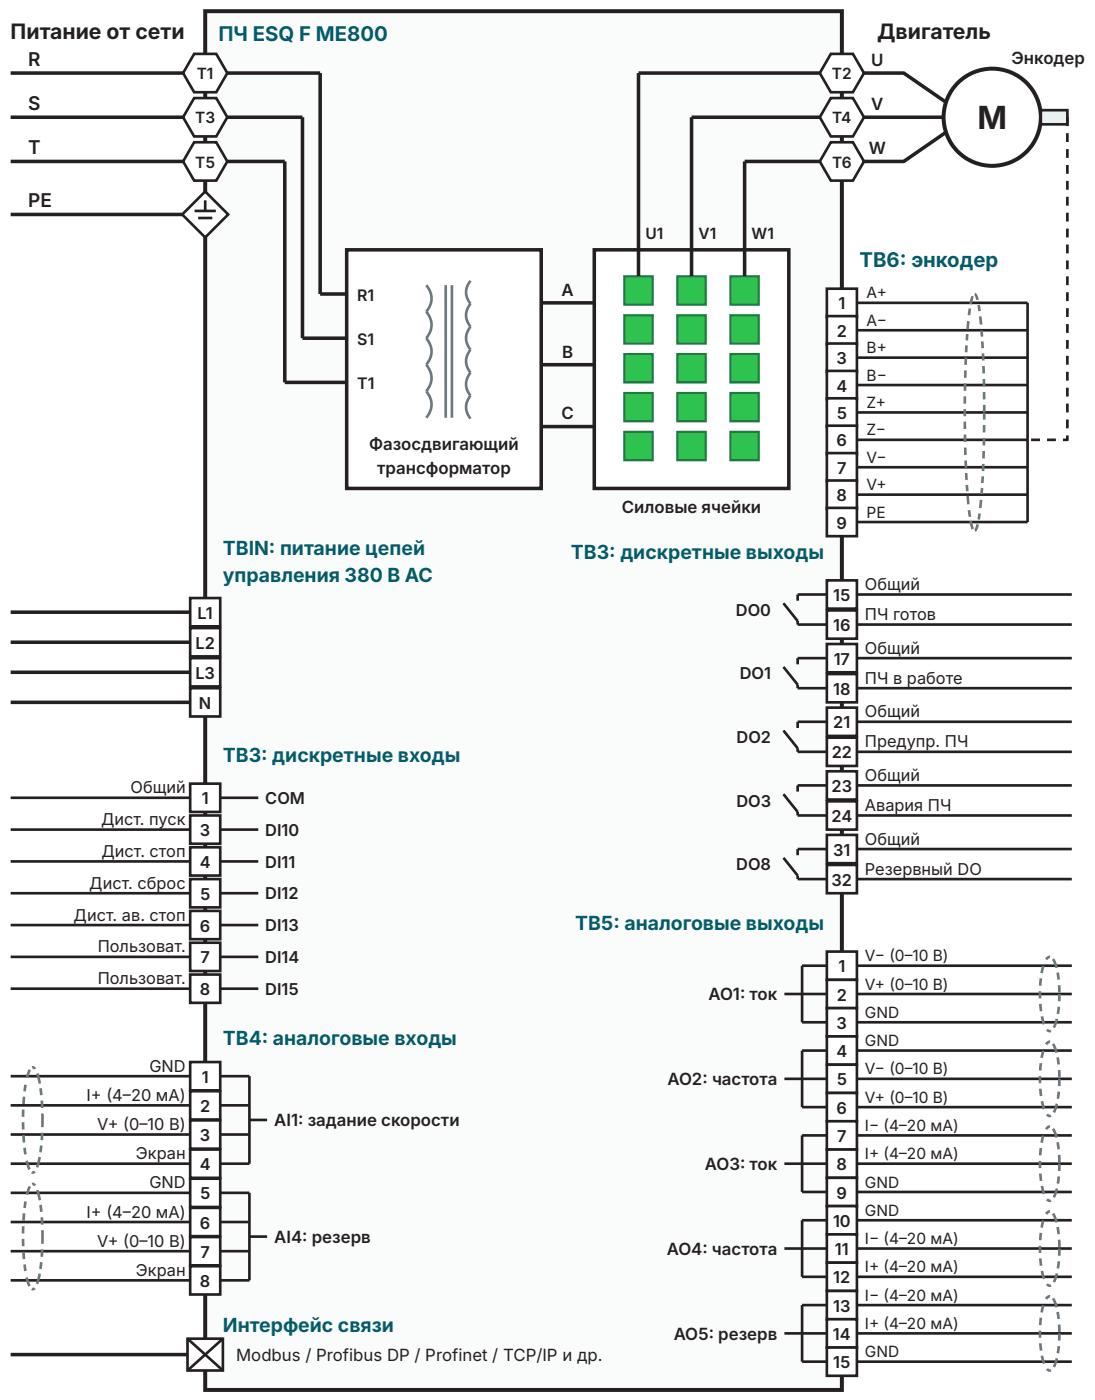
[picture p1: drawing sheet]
<svg xmlns="http://www.w3.org/2000/svg" width="124mm" height="158mm" viewBox="0 0 124 158" stroke-linecap="round" stroke-linejoin="round" font-family="sans-serif">
<path d="M23.2 1.3h72v156h-72z" fill="#fafcfc"/>
<path d="M23.2 1.3h72v156h-72z" fill="none" stroke="#241f21" stroke-width=".45"/>
<path d="M1.2 8.3h19.5" fill="none" stroke="#241f21" stroke-width=".4"/>
<path d="M22 6.1h2.5l1.2 2.2-1.2 2.1h-2.5l-1.3-2.1z" fill="#fff"/>
<path d="M22 6.1h2.5l1.2 2.2-1.2 2.1h-2.5l-1.3-2.1z" fill="none" stroke="#241f21" stroke-width=".3"/>
<path d="M1.2 13.3h19.5" fill="none" stroke="#241f21" stroke-width=".4"/>
<path d="M22 11.1h2.5l1.2 2.2-1.2 2.1h-2.5l-1.3-2.1z" fill="#fff"/>
<path d="M22 11.1h2.5l1.2 2.2-1.2 2.1h-2.5l-1.3-2.1z" fill="none" stroke="#241f21" stroke-width=".3"/>
<path d="M1.2 18.3h19.5" fill="none" stroke="#241f21" stroke-width=".4"/>
<path d="M22 16.1h2.5l1.2 2.2-1.2 2.1h-2.5l-1.3-2.1z" fill="#fff"/>
<path d="M22 16.1h2.5l1.2 2.2-1.2 2.1h-2.5l-1.3-2.1z" fill="none" stroke="#241f21" stroke-width=".3"/>
<path d="M1.2 24.3h19.4" fill="none" stroke="#241f21" stroke-width=".4"/>
<path d="M20.6 24.3l2.6-2.6 2.6 2.6-2.6 2.6z" fill="#fff"/>
<path d="M20.6 24.3l2.6-2.6 2.6 2.6-2.6 2.6zM22 23.9h2.4M22.4 24.7h1.6M23.2 22.7v1.2" fill="none" stroke="#241f21" stroke-width=".3"/>
<path d="M39.2 28.3h22v27h-22z" fill="#fff"/>
<path d="M25.7 8.3h10.5v25h3M25.7 13.3h8.5v25h5M25.7 18.3h6.5v25h7M39.2 28.3h22v27h-22z" fill="none" stroke="#241f21" stroke-width=".4"/>
<path d="M48.2 32.3a2.17 2.17 0 0 1 0 3 2.17 2.17 0 0 1 0 3 2.17 2.17 0 0 1 0 3 2.17 2.17 0 0 1 0 3 2.17 2.17 0 0 1 0 3M50.4 32.3v15M51.1 32.3v15M53.2 31.8a1.93 1.93 0 0 0 0 2.6 1.93 1.93 0 0 0 0 2.6 1.93 1.93 0 0 0 0 2.6 1.93 1.93 0 0 0 0 2.6 1.93 1.93 0 0 0 0 2.6 1.93 1.93 0 0 0 0 2.6" fill="none" stroke="#6b7880" stroke-width=".3"/>
<path d="M67.2 28.3h22v27h-22z" fill="#fff"/>
<path d="M67.2 28.3h22v27h-22z" fill="none" stroke="#241f21" stroke-width=".4"/>
<path d="M70.6 31.3h3.2v3.2h-3.2z" fill="#2ec24f"/>
<path d="M70.6 31.3h3.2v3.2h-3.2z" fill="none" stroke="#1f7a3b" stroke-width=".25"/>
<path d="M70.6 35.7h3.2v3.2h-3.2z" fill="#2ec24f"/>
<path d="M70.6 35.7h3.2v3.2h-3.2z" fill="none" stroke="#1f7a3b" stroke-width=".25"/>
<path d="M70.6 40.1h3.2v3.2h-3.2z" fill="#2ec24f"/>
<path d="M70.6 40.1h3.2v3.2h-3.2z" fill="none" stroke="#1f7a3b" stroke-width=".25"/>
<path d="M70.6 44.5h3.2v3.2h-3.2z" fill="#2ec24f"/>
<path d="M70.6 44.5h3.2v3.2h-3.2z" fill="none" stroke="#1f7a3b" stroke-width=".25"/>
<path d="M70.6 48.9h3.2v3.2h-3.2z" fill="#2ec24f"/>
<path d="M70.6 48.9h3.2v3.2h-3.2z" fill="none" stroke="#1f7a3b" stroke-width=".25"/>
<path d="M72.2 28.3v3" fill="none" stroke="#241f21" stroke-width=".4"/>
<path d="M76.6 31.3h3.2v3.2h-3.2z" fill="#2ec24f"/>
<path d="M76.6 31.3h3.2v3.2h-3.2z" fill="none" stroke="#1f7a3b" stroke-width=".25"/>
<path d="M76.6 35.7h3.2v3.2h-3.2z" fill="#2ec24f"/>
<path d="M76.6 35.7h3.2v3.2h-3.2z" fill="none" stroke="#1f7a3b" stroke-width=".25"/>
<path d="M76.6 40.1h3.2v3.2h-3.2z" fill="#2ec24f"/>
<path d="M76.6 40.1h3.2v3.2h-3.2z" fill="none" stroke="#1f7a3b" stroke-width=".25"/>
<path d="M76.6 44.5h3.2v3.2h-3.2z" fill="#2ec24f"/>
<path d="M76.6 44.5h3.2v3.2h-3.2z" fill="none" stroke="#1f7a3b" stroke-width=".25"/>
<path d="M76.6 48.9h3.2v3.2h-3.2z" fill="#2ec24f"/>
<path d="M76.6 48.9h3.2v3.2h-3.2z" fill="none" stroke="#1f7a3b" stroke-width=".25"/>
<path d="M78.2 28.3v3" fill="none" stroke="#241f21" stroke-width=".4"/>
<path d="M82.6 31.3h3.2v3.2h-3.2z" fill="#2ec24f"/>
<path d="M82.6 31.3h3.2v3.2h-3.2z" fill="none" stroke="#1f7a3b" stroke-width=".25"/>
<path d="M82.6 35.7h3.2v3.2h-3.2z" fill="#2ec24f"/>
<path d="M82.6 35.7h3.2v3.2h-3.2z" fill="none" stroke="#1f7a3b" stroke-width=".25"/>
<path d="M82.6 40.1h3.2v3.2h-3.2z" fill="#2ec24f"/>
<path d="M82.6 40.1h3.2v3.2h-3.2z" fill="none" stroke="#1f7a3b" stroke-width=".25"/>
<path d="M82.6 44.5h3.2v3.2h-3.2z" fill="#2ec24f"/>
<path d="M82.6 44.5h3.2v3.2h-3.2z" fill="none" stroke="#1f7a3b" stroke-width=".25"/>
<path d="M82.6 48.9h3.2v3.2h-3.2z" fill="#2ec24f"/>
<path d="M82.6 48.9h3.2v3.2h-3.2z" fill="none" stroke="#1f7a3b" stroke-width=".25"/>
<path d="M92.7 8.3h-20.5v20M61.2 34.3h6M84.2 28.3v3M61.2 41.3h6M61.2 48.3h6" fill="none" stroke="#241f21" stroke-width=".4"/>
<path d="M94 6.1h2.5l1.2 2.2-1.2 2.1h-2.5l-1.3-2.1z" fill="#fff"/>
<path d="M94 6.1h2.5l1.2 2.2-1.2 2.1h-2.5l-1.3-2.1z" fill="none" stroke="#241f21" stroke-width=".3"/>
<path d="M92.7 13.3h-14.5v15" fill="none" stroke="#241f21" stroke-width=".4"/>
<path d="M94 11.1h2.5l1.2 2.2-1.2 2.1h-2.5l-1.3-2.1z" fill="#fff"/>
<path d="M94 11.1h2.5l1.2 2.2-1.2 2.1h-2.5l-1.3-2.1z" fill="none" stroke="#241f21" stroke-width=".3"/>
<path d="M92.7 18.3h-8.5v10" fill="none" stroke="#241f21" stroke-width=".4"/>
<path d="M94 16.1h2.5l1.2 2.2-1.2 2.1h-2.5l-1.3-2.1z" fill="#fff"/>
<path d="M94 16.1h2.5l1.2 2.2-1.2 2.1h-2.5l-1.3-2.1z" fill="none" stroke="#241f21" stroke-width=".3"/>
<path d="M97.7 8.3h4.5l4.7 3.2M97.7 13.3h9.2M106.9 15l-4.7 3.3h-4.5" fill="none" stroke="#241f21" stroke-width=".4"/>
<circle cx="112.2" cy="13.3" r="5.5" fill="#fff"/>
<circle cx="112.2" cy="13.3" r="5.5" fill="none" stroke="#241f21" stroke-width=".45"/>
<path d="M117.7 12.5h3v1.6h-3z" fill="#e6f0f2"/>
<path d="M117.7 12.5h3v1.6h-3z" fill="none" stroke="#241f21" stroke-width=".3"/>
<path d="M93.5 32.7h3.4v3.2h-3.4z" fill="#fff"/>
<path d="M93.5 32.7h3.4v3.2h-3.4zM96.9 34.3h19.3" fill="none" stroke="#241f21" stroke-width=".3"/>
<path d="M93.5 35.8h3.4v3.2h-3.4z" fill="#fff"/>
<path d="M93.5 35.8h3.4v3.2h-3.4zM96.9 37.4h19.3" fill="none" stroke="#241f21" stroke-width=".3"/>
<path d="M93.5 38.9h3.4v3.2h-3.4z" fill="#fff"/>
<path d="M93.5 38.9h3.4v3.2h-3.4zM96.9 40.5h19.3" fill="none" stroke="#241f21" stroke-width=".3"/>
<path d="M93.5 42h3.4v3.2h-3.4z" fill="#fff"/>
<path d="M93.5 42h3.4v3.2h-3.4zM96.9 43.6h19.3" fill="none" stroke="#241f21" stroke-width=".3"/>
<path d="M93.5 45.1h3.4v3.2h-3.4z" fill="#fff"/>
<path d="M93.5 45.1h3.4v3.2h-3.4zM96.9 46.7h19.3" fill="none" stroke="#241f21" stroke-width=".3"/>
<path d="M93.5 48.2h3.4v3.2h-3.4z" fill="#fff"/>
<path d="M93.5 48.2h3.4v3.2h-3.4zM96.9 49.8h19.3" fill="none" stroke="#241f21" stroke-width=".3"/>
<path d="M93.5 51.3h3.4v3.2h-3.4z" fill="#fff"/>
<path d="M93.5 51.3h3.4v3.2h-3.4zM96.9 52.9h19.3" fill="none" stroke="#241f21" stroke-width=".3"/>
<path d="M93.5 54.4h3.4v3.2h-3.4z" fill="#fff"/>
<path d="M93.5 54.4h3.4v3.2h-3.4zM96.9 56h19.3" fill="none" stroke="#241f21" stroke-width=".3"/>
<path d="M93.5 57.5h3.4v3.2h-3.4z" fill="#fff"/>
<path d="M93.5 57.5h3.4v3.2h-3.4zM96.9 59.1h19.3" fill="none" stroke="#241f21" stroke-width=".3"/>
<path d="M111.1 48.1h.3v.8h-.3zM111.1 49.6h.3v.8h-.3zM111.1 51h.3v.9h-.3zM111 52.5h.3v.8h-.3zM111 53.9h.3l-.1 .8-.3-.1zM110.9 55.2h.3v.7h-.3zM110.8 56.5l.3 .1-.1 .9h-.3zM110.6 58.1h.3l-.1 .7h-.3zM110.4 59.3l.3 .1-.2 .6-.2 .2-.1-.3zM109.6 59l.3-.1 .3 .9-.3 .1zM109.4 57.7h.3l.1 .8h-.3zM109.3 56.1h.3l.1 .9-.3 .1zM109.2 54.9h.3v.7h-.3zM109.1 53.5h.3l.1 .8h-.3zM109 52.1h.3l.1 .8h-.3zM109 50.6h.3v.9h-.3zM109 49.2h.3v.8h-.3zM109 47.7h.3v.8h-.3zM109 46.3h.3v.8h-.3zM109 44.8h.3v.9h-.3zM109 43.4h.3v.8h-.3zM109 41.9h.3v.8h-.3zM109.1 40.5h.3l-.1 .8h-.3zM109.1 39.1h.3v.8l-.3-.1zM109.2 37.8h.3v.7h-.3zM109.4 36.3h.3l-.1 1h-.3zM109.5 34.9h.3l-.1 .8-.3-.1zM109.9 33.5l.2 .1-.2 .8h-.3zM110.3 33.1l.1 .1 .3 .7-.3 .1-.2-.6zM110.5 34.5h.3l.1 .7h-.3zM110.7 35.8h.3l.1 .9h-.3zM110.8 37.4h.3l.1 .7h-.3zM110.9 38.6h.3l.1 .8h-.3zM111 40h.3v.8h-.3zM111.1 41.4h.3v.8l-.3 .1zM111.1 42.9h.3v.8h-.3zM111.1 44.4h.3v.8h-.3zM111.2 45.8h.3v.8h-.3zM111.2 46.7h.3v.8h-.3z" fill="#6b7880"/>
<path d="M120.6 13.3h.3v1h-.3zM120.6 15.1h.3v1h-.3zM120.6 16.9h.3v1h-.3zM120.6 18.7h.3v1h-.3zM120.6 20.5h.3v1h-.3zM120.6 22.3h.3v1h-.3zM120.6 24.1h.3v1h-.3zM120.6 25.9h.3v1h-.3zM120.6 27.7h.3v1h-.3zM120.6 29.5h.3v1h-.3zM120.6 31.3h.3v1h-.3zM120.6 33.1h.3v1h-.3zM120.6 34.9h.3v1h-.3zM120.6 36.7h.3v1h-.3zM120.6 38.5h.3v1h-.3zM120.6 40.3h.3v1h-.3zM120.6 42.1h.3v1h-.3zM120.6 43.9h.3v1h-.3zM120.6 45.7h.3v1h-.3zM120.6 47.5h.3v1h-.3zM120.2 49.6h.5v.2h-.1v-.5h.3v.5l-.1 .1h-.6zM118.4 49.6h1v.3h-1zM116.6 49.6h1v.3h-1z" fill="#241f21"/>
<path d="M116.2 34.3v24.8" fill="none" stroke="#241f21" stroke-width=".3"/>
<path d="M1.2 69.3h20.3" fill="none" stroke="#241f21" stroke-width=".4"/>
<path d="M21.5 67.7h3.4v3.2h-3.4z" fill="#fff"/>
<path d="M21.5 67.7h3.4v3.2h-3.4z" fill="none" stroke="#241f21" stroke-width=".3"/>
<path d="M1.2 72.7h20.3" fill="none" stroke="#241f21" stroke-width=".4"/>
<path d="M21.5 71.1h3.4v3.2h-3.4z" fill="#fff"/>
<path d="M21.5 71.1h3.4v3.2h-3.4z" fill="none" stroke="#241f21" stroke-width=".3"/>
<path d="M1.2 76.1h20.3" fill="none" stroke="#241f21" stroke-width=".4"/>
<path d="M21.5 74.5h3.4v3.2h-3.4z" fill="#fff"/>
<path d="M21.5 74.5h3.4v3.2h-3.4z" fill="none" stroke="#241f21" stroke-width=".3"/>
<path d="M1.2 79.5h20.3" fill="none" stroke="#241f21" stroke-width=".4"/>
<path d="M21.5 77.9h3.4v3.2h-3.4z" fill="#fff"/>
<path d="M21.5 77.9h3.4v3.2h-3.4zM1.2 90.3h20.3" fill="none" stroke="#241f21" stroke-width=".3"/>
<path d="M21.5 88.7h3.4v3.2h-3.4z" fill="#fff"/>
<path d="M1.2 93.9h20.3M21.5 88.7h3.4v3.2h-3.4zM24.9 90.3h4.3" fill="none" stroke="#241f21" stroke-width=".3"/>
<path d="M21.5 92.3h3.4v3.2h-3.4z" fill="#fff"/>
<path d="M1.2 97.5h20.3M21.5 92.3h3.4v3.2h-3.4zM24.9 93.9h4.3" fill="none" stroke="#241f21" stroke-width=".3"/>
<path d="M21.5 95.9h3.4v3.2h-3.4z" fill="#fff"/>
<path d="M21.5 95.9h3.4v3.2h-3.4zM24.9 97.5h4.3M1.2 101.1h20.3" fill="none" stroke="#241f21" stroke-width=".3"/>
<path d="M21.5 99.5h3.4v3.2h-3.4z" fill="#fff"/>
<path d="M21.5 99.5h3.4v3.2h-3.4zM1.2 104.7h20.3M24.9 101.1h4.3" fill="none" stroke="#241f21" stroke-width=".3"/>
<path d="M21.5 103.1h3.4v3.2h-3.4z" fill="#fff"/>
<path d="M1.2 108.3h20.3M21.5 103.1h3.4v3.2h-3.4zM24.9 104.7h4.3" fill="none" stroke="#241f21" stroke-width=".3"/>
<path d="M21.5 106.7h3.4v3.2h-3.4z" fill="#fff"/>
<path d="M1.2 111.9h20.3M21.5 106.7h3.4v3.2h-3.4zM24.9 108.3h4.3" fill="none" stroke="#241f21" stroke-width=".3"/>
<path d="M21.5 110.3h3.4v3.2h-3.4z" fill="#fff"/>
<path d="M21.5 110.3h3.4v3.2h-3.4zM24.9 111.9h4.3M1.2 121.8h20.3" fill="none" stroke="#241f21" stroke-width=".3"/>
<path d="M21.5 120.2h3.4v3.2h-3.4z" fill="#fff"/>
<path d="M1.2 125.1h20.3M21.5 120.2h3.4v3.2h-3.4zM24.9 121.8h3.3" fill="none" stroke="#241f21" stroke-width=".3"/>
<path d="M21.5 123.5h3.4v3.2h-3.4z" fill="#fff"/>
<path d="M1.2 128.4h20.3M21.5 123.5h3.4v3.2h-3.4zM24.9 125.1h3.3" fill="none" stroke="#241f21" stroke-width=".3"/>
<path d="M21.5 126.8h3.4v3.2h-3.4z" fill="#fff"/>
<path d="M1.2 131.7h20.3M21.5 126.8h3.4v3.2h-3.4zM24.9 128.4h3.3" fill="none" stroke="#241f21" stroke-width=".3"/>
<path d="M21.5 130.1h3.4v3.2h-3.4z" fill="#fff"/>
<path d="M21.5 130.1h3.4v3.2h-3.4zM28.2 121.8v9.9h-3.3M28.2 126.7h2" fill="none" stroke="#241f21" stroke-width=".3"/>
<path d="M4.6 128.2h.3v.8h-.3zM4.5 129.6h.3l-.1 .8h-.3zM4.3 130.9h.3l-.3 1.2-.3-.1zM3.7 132.5l.1-.1 .2 .2a.4 .4 0 0 1-.5 .2zM2.9 131.4l.3-.1 .3 .9-.3 .2zM2.6 129.9l.3-.1 .1 .8h-.3zM2.5 128.4h.3l.1 .9h-.3zM2.5 127h.3v.8h-.3zM2.5 125.5h.3v.9h-.3zM2.6 124.1h.3l-.1 .8h-.3zM2.7 122.7l.3 .1-.1 .7h-.3zM3.2 121l.3 .1-.3 .9-.3-.1zM3.6 120.6h.2l.3 .2-.3 .2-.1-.1zM4.1 121.5l.3-.1 .2 1.2h-.2zM4.4 123.2l.3-.1 .1 .8h-.3zM4.6 124.5h.3v.9h-.3zM4.6 126h.3v1.5h-.3z" fill="#6b7880"/>
<path d="M1.2 135h20.3" fill="none" stroke="#241f21" stroke-width=".3"/>
<path d="M21.5 133.4h3.4v3.2h-3.4z" fill="#fff"/>
<path d="M1.2 138.3h20.3M21.5 133.4h3.4v3.2h-3.4zM24.9 135h3.3" fill="none" stroke="#241f21" stroke-width=".3"/>
<path d="M21.5 136.7h3.4v3.2h-3.4z" fill="#fff"/>
<path d="M21.5 136.7h3.4v3.2h-3.4zM24.9 138.3h3.3M1.2 141.6h20.3" fill="none" stroke="#241f21" stroke-width=".3"/>
<path d="M21.5 140h3.4v3.2h-3.4z" fill="#fff"/>
<path d="M21.5 140h3.4v3.2h-3.4zM1.2 144.9h20.3M24.9 141.6h3.3" fill="none" stroke="#241f21" stroke-width=".3"/>
<path d="M21.5 143.3h3.4v3.2h-3.4z" fill="#fff"/>
<path d="M28.2 135v9.9h-3.3M28.2 139.9h2M21.5 143.3h3.4v3.2h-3.4z" fill="none" stroke="#241f21" stroke-width=".3"/>
<path d="M4.6 141.4h.3v.8h-.3zM4.5 142.8h.3l-.1 .8h-.3zM4.3 144.1h.3l-.3 1.2-.3-.1zM3.7 145.7l.1-.1 .2 .2a.4 .4 0 0 1-.5 .2zM2.9 144.6l.3-.1 .3 .9-.3 .2zM2.6 143.1l.3-.1 .1 .8h-.3zM2.5 141.6h.3l.1 .8-.3 .1zM2.5 140.2h.3v.8h-.3zM2.5 138.7h.3v.9h-.3zM2.6 137.3h.3l-.1 .8h-.3zM2.7 135.9l.3 .1-.1 .7h-.3zM3.2 134.2l.3 .1-.3 .9-.3-.1zM3.6 133.8h.2l.3 .2-.3 .2-.1-.1zM4.1 134.7l.3-.1 .2 1.2h-.2zM4.4 136.4l.3-.1 .1 .8h-.3zM4.6 137.7h.3v.9h-.3zM4.6 139.2h.3v1.5h-.3z" fill="#6b7880"/>
<path d="M1.2 153.3h20" fill="none" stroke="#241f21" stroke-width=".4"/>
<path d="M21.2 151.5h4v3.6h-4z" fill="#fff"/>
<path d="M21.2 151.5h4v3.6h-4zM21.2 151.5l4 3.6M25.2 151.5l-4 3.6" fill="none" stroke="#241f21" stroke-width=".3"/>
<path d="M21.2 151.5l4 3.6zM21.2 155.1l4-3.6z" fill="#000"/>
<path d="M93.5 65.7h3.4v3.2h-3.4z" fill="#fff"/>
<path d="M93.5 65.7h3.4v3.2h-3.4zM96.9 67.3h24.3" fill="none" stroke="#241f21" stroke-width=".3"/>
<path d="M93.5 69.1h3.4v3.2h-3.4z" fill="#fff"/>
<path d="M88.6 68.3l1.6 2v.4h3.3M93.5 69.1h3.4v3.2h-3.4zM93.5 67.3h-3.3v.7M96.9 70.7h24.3" fill="none" stroke="#241f21" stroke-width=".3"/>
<path d="M88.6 68.3l1.6 2z" fill="#000"/>
<path d="M93.5 72.9h3.4v3.2h-3.4z" fill="#fff"/>
<path d="M93.5 72.9h3.4v3.2h-3.4zM96.9 74.5h24.3" fill="none" stroke="#241f21" stroke-width=".3"/>
<path d="M93.5 76.3h3.4v3.2h-3.4z" fill="#fff"/>
<path d="M88.6 75.5l1.6 2v.4h3.3M93.5 76.3h3.4v3.2h-3.4zM93.5 74.5h-3.3v.7M96.9 77.9h24.3" fill="none" stroke="#241f21" stroke-width=".3"/>
<path d="M88.6 75.5l1.6 2z" fill="#000"/>
<path d="M93.5 80.1h3.4v3.2h-3.4z" fill="#fff"/>
<path d="M93.5 80.1h3.4v3.2h-3.4zM96.9 81.7h24.3" fill="none" stroke="#241f21" stroke-width=".3"/>
<path d="M93.5 83.5h3.4v3.2h-3.4z" fill="#fff"/>
<path d="M88.6 82.7l1.6 2v.4h3.3M93.5 83.5h3.4v3.2h-3.4zM93.5 81.7h-3.3v.7M96.9 85.1h24.3" fill="none" stroke="#241f21" stroke-width=".3"/>
<path d="M88.6 82.7l1.6 2z" fill="#000"/>
<path d="M93.5 87.3h3.4v3.2h-3.4z" fill="#fff"/>
<path d="M93.5 87.3h3.4v3.2h-3.4zM96.9 88.9h24.3" fill="none" stroke="#241f21" stroke-width=".3"/>
<path d="M93.5 90.7h3.4v3.2h-3.4z" fill="#fff"/>
<path d="M88.6 89.9l1.6 2v.4h3.3M93.5 90.7h3.4v3.2h-3.4zM93.5 88.9h-3.3v.7M96.9 92.3h24.3" fill="none" stroke="#241f21" stroke-width=".3"/>
<path d="M88.6 89.9l1.6 2z" fill="#000"/>
<path d="M93.5 94.5h3.4v3.2h-3.4z" fill="#fff"/>
<path d="M93.5 94.5h3.4v3.2h-3.4zM96.9 96.1h24.3" fill="none" stroke="#241f21" stroke-width=".3"/>
<path d="M93.5 97.9h3.4v3.2h-3.4z" fill="#fff"/>
<path d="M88.6 97.1l1.6 2v.4h3.3M93.5 97.9h3.4v3.2h-3.4zM93.5 96.1h-3.3v.7M96.9 99.5h24.3" fill="none" stroke="#241f21" stroke-width=".3"/>
<path d="M88.6 97.1l1.6 2z" fill="#000"/>
<path d="M93.5 107.7h3.4v3.2h-3.4z" fill="#fff"/>
<path d="M90.7 109.3h2.8M93.5 107.7h3.4v3.2h-3.4zM96.9 109.3h24.3" fill="none" stroke="#241f21" stroke-width=".3"/>
<path d="M93.5 110.9h3.4v3.2h-3.4z" fill="#fff"/>
<path d="M90.7 112.5h2.8M93.5 110.9h3.4v3.2h-3.4zM96.9 112.5h24.3" fill="none" stroke="#241f21" stroke-width=".3"/>
<path d="M93.5 114.1h3.4v3.2h-3.4z" fill="#fff"/>
<path d="M88.7 112.5h2M90.7 109.3v6.4h2.8M93.5 114.1h3.4v3.2h-3.4zM96.9 115.7h24.3" fill="none" stroke="#241f21" stroke-width=".3"/>
<path d="M119.6 113.9h.3l-.1 .8h-.3zM119.4 115.2l.3 .1-.4 1-.3-.1zM118.3 116.6l.2-.2 .3 .1 .1 .3h-.3zM117.7 115h.3l.2 .8-.3 .1zM117.5 113.6h.3l.1 .8h-.3zM117.5 112.1l.3 .1v.8h-.3zM117.6 110.7h.3l-.1 .8h-.3zM117.8 109.2l.3 .1-.2 .8h-.3zM118.3 108.3l.5-.2-.1 .3-.3 .2-.2-.1zM119 108.6l.2-.2 .4 1.1h-.3zM119.5 110.1l.3-.1 .1 .8-.3 .1zM119.6 111.5h.3l.1 .8h-.3zM119.7 112.5h.3l-.1 .8h-.3z" fill="#6b7880"/>
<path d="M93.5 117.3h3.4v3.2h-3.4z" fill="#fff"/>
<path d="M90.7 118.9h2.8M93.5 117.3h3.4v3.2h-3.4zM96.9 118.9h24.3" fill="none" stroke="#241f21" stroke-width=".3"/>
<path d="M93.5 120.5h3.4v3.2h-3.4z" fill="#fff"/>
<path d="M90.7 122.1h2.8M93.5 120.5h3.4v3.2h-3.4zM96.9 122.1h24.3" fill="none" stroke="#241f21" stroke-width=".3"/>
<path d="M93.5 123.7h3.4v3.2h-3.4z" fill="#fff"/>
<path d="M90.7 118.9v6.4h2.8M88.7 122.1h2M93.5 123.7h3.4v3.2h-3.4zM96.9 125.3h24.3" fill="none" stroke="#241f21" stroke-width=".3"/>
<path d="M119.6 123.5h.3l-.1 .8h-.3zM119.4 124.8l.3 .1-.4 1-.3-.1zM118.3 126.2l.2-.2 .3 .1 .1 .3h-.3zM117.7 124.6h.3l.2 .8-.3 .1zM117.5 123.2h.3l.1 .8h-.3zM117.5 121.7l.3 .1v.8h-.3zM117.6 120.3h.3l-.1 .8h-.3zM117.8 118.8l.3 .1-.2 .8h-.3zM118.3 117.9l.5-.2-.1 .3-.3 .2-.2-.1zM119 118.2l.2-.2 .4 1.1h-.3zM119.5 119.7l.3-.1 .1 .8-.3 .1zM119.6 121.1h.3l.1 .8h-.3zM119.7 122.1h.3l-.1 .8h-.3z" fill="#6b7880"/>
<path d="M93.5 126.9h3.4v3.2h-3.4z" fill="#fff"/>
<path d="M90.7 128.5h2.8M93.5 126.9h3.4v3.2h-3.4zM96.9 128.5h24.3" fill="none" stroke="#241f21" stroke-width=".3"/>
<path d="M93.5 130.1h3.4v3.2h-3.4z" fill="#fff"/>
<path d="M90.7 131.7h2.8M93.5 130.1h3.4v3.2h-3.4zM96.9 131.7h24.3" fill="none" stroke="#241f21" stroke-width=".3"/>
<path d="M93.5 133.3h3.4v3.2h-3.4z" fill="#fff"/>
<path d="M88.7 131.7h2M90.7 128.5v6.4h2.8M93.5 133.3h3.4v3.2h-3.4zM96.9 134.9h24.3" fill="none" stroke="#241f21" stroke-width=".3"/>
<path d="M119.6 133.1h.3l-.1 .8h-.3zM119.4 134.4l.3 .1-.4 1-.3-.1zM118.3 135.8l.2-.2 .3 .1 .1 .3h-.3zM117.7 134.2h.3l.2 .8-.3 .1zM117.5 132.8h.3l.1 .8h-.3zM117.5 131.3l.3 .1v.8h-.3zM117.6 129.9h.3l-.1 .8h-.3zM117.8 128.4l.3 .1-.2 .8h-.3zM118.3 127.5l.5-.2-.1 .3-.3 .2-.2-.1zM119 127.8l.2-.2 .4 1.1h-.3zM119.5 129.3l.3-.1 .1 .8-.3 .1zM119.6 130.7h.3l.1 .8h-.3zM119.7 131.7h.3l-.1 .8h-.3z" fill="#6b7880"/>
<path d="M93.5 136.5h3.4v3.2h-3.4z" fill="#fff"/>
<path d="M90.7 138.1h2.8M93.5 136.5h3.4v3.2h-3.4zM96.9 138.1h24.3" fill="none" stroke="#241f21" stroke-width=".3"/>
<path d="M93.5 139.7h3.4v3.2h-3.4z" fill="#fff"/>
<path d="M93.5 139.7h3.4v3.2h-3.4zM90.7 141.3h2.8M96.9 141.3h24.3" fill="none" stroke="#241f21" stroke-width=".3"/>
<path d="M93.5 142.9h3.4v3.2h-3.4z" fill="#fff"/>
<path d="M90.7 138.1v6.4h2.8M88.7 141.3h2M93.5 142.9h3.4v3.2h-3.4zM96.9 144.5h24.3" fill="none" stroke="#241f21" stroke-width=".3"/>
<path d="M119.6 142.7h.3l-.1 .8h-.3zM119.4 144l.3 .1-.4 1-.3-.1zM118.3 145.4l.2-.2 .3 .1 .1 .3h-.3zM117.7 143.8h.3l.2 .8-.3 .1zM117.5 142.4h.3l.1 .8h-.3zM117.5 140.9l.3 .1v.8h-.3zM117.6 139.5h.3l-.1 .8h-.3zM117.8 138l.3 .1-.2 .8h-.3zM118.3 137.1l.5-.2-.1 .3-.3 .2-.2-.1zM119 137.4l.2-.2 .4 1.1h-.3zM119.5 138.9l.3-.1 .1 .8-.3 .1zM119.6 140.3h.3l.1 .8h-.3zM119.7 141.3h.3l-.1 .8h-.3z" fill="#6b7880"/>
<path d="M93.5 146.1h3.4v3.2h-3.4z" fill="#fff"/>
<path d="M90.7 147.7h2.8M93.5 146.1h3.4v3.2h-3.4zM96.9 147.7h24.3" fill="none" stroke="#241f21" stroke-width=".3"/>
<path d="M93.5 149.3h3.4v3.2h-3.4z" fill="#fff"/>
<path d="M90.7 150.9h2.8M93.5 149.3h3.4v3.2h-3.4zM96.9 150.9h24.3" fill="none" stroke="#241f21" stroke-width=".3"/>
<path d="M93.5 152.5h3.4v3.2h-3.4z" fill="#fff"/>
<path d="M88.7 150.9h2M90.7 147.7v6.4h2.8M93.5 152.5h3.4v3.2h-3.4zM96.9 154.1h24.3" fill="none" stroke="#241f21" stroke-width=".3"/>
<path d="M119.6 152.3h.3l-.1 .8h-.3zM119.4 153.6l.3 .1-.4 1-.3-.1zM118.3 155l.2-.2 .3 .1 .1 .3h-.3zM117.7 153.4h.3l.2 .8-.3 .1zM117.5 152h.3l.1 .8h-.3zM117.5 150.5l.3 .1v.8h-.3zM117.6 149.1h.3l-.1 .8h-.3zM117.8 147.6l.3 .1-.2 .8h-.3zM118.3 146.7l.5-.2-.1 .3-.3 .2-.2-.1zM119 147l.2-.2 .4 1.1h-.3zM119.5 148.5l.3-.1 .1 .8-.3 .1zM119.6 149.9h.3l.1 .8h-.3zM119.7 150.9h.3l-.1 .8h-.3z" fill="#6b7880"/>
<text font-size="3.6" fill="#241f21" x="110.5" y="14.6">M</text>
<g font-size="2.4" fill="#241f21">
<text x="1.2" y="4.5">Питание от сети</text>
<text x="99.2" y="4.5">Двигатель</text>
</g>
<g font-size="2.3" fill="#035c6e">
<text x="24.7" y="4.7">ПЧ ESQ F ME800</text>
<text x="97.2" y="30.3">TB6: энкодер</text>
</g>
<g font-size="2.2" fill="#035c6e">
<text x="25.2" y="62.8">TBIN: питание цепей</text>
<text x="25.2" y="65.9">управления 380 В AC</text>
<text x="64.6" y="63.3">TB3: дискретные выходы</text>
<text x="25.2" y="86.3">TB3: дискретные входы</text>
<text x="65" y="105.3">TB5: аналоговые выходы</text>
<text x="25.2" y="118.3">TB4: аналоговые входы</text>
<text x="25.2" y="150.7">Интерфейс связи</text>
</g>
<g font-size="2.1" fill="#241f21">
<text x="3.2" y="7.5">R</text>
<text x="3.2" y="12.5">S</text>
<text x="3.2" y="17.5">T</text>
<text x="3.2" y="23.5">PE</text>
</g>
<g font-size="1.9" fill="#241f21">
<text x="98.5" y="7.5">U</text>
<text x="114.4" y="7.3">Энкодер</text>
<text x="98.2" y="17.5">W</text>
<text x="98.5" y="12.5">V</text>
<text x="63.5" y="33.5">A</text>
<text x="63.6" y="40.5">B</text>
<text x="63.5" y="47.5">C</text>
<text x="41.7" y="50.9">Фазосдвигающий</text>
<text x="42.6" y="53.7">трансформатор</text>
<text x="70.3" y="58.1">Силовые ячейки</text>
<text x="80.1" y="113.2">AO1: ток</text>
<text x="75.5" y="122.8">AO2: частота</text>
<text x="31" y="127.4">AI1: задание скорости</text>
<text x="79.7" y="132.4">AO3: ток</text>
<text x="31" y="140.6">AI4: резерв</text>
<text x="75.4" y="142">AO4: частота</text>
<text x="26.7" y="154">Modbus / Profibus DP / Profinet / TCP/IP и др.</text>
<text x="76.2" y="151.6">AO5: резерв</text>
</g>
<g font-size="1.8" fill="#241f21">
<text x="40.4" y="34">R1</text>
<text x="94.8" y="35">1</text>
<text x="40.4" y="39">S1</text>
<text x="94.6" y="41.2">3</text>
<text x="94.6" y="38.1">2</text>
<text x="40.4" y="44">T1</text>
<text x="94.6" y="44.3">4</text>
<text x="94.6" y="47.4">5</text>
<text x="94.6" y="50.5">6</text>
<text x="94.7" y="53.6">7</text>
<text x="94.6" y="56.7">8</text>
<text x="94.6" y="59.8">9</text>
<text x="22.3" y="70">L</text>
<text x="23.3" y="70">1</text>
<text x="83.2" y="69.7">DO0</text>
<text x="94.2" y="71.4">16</text>
<text x="94.2" y="68">15</text>
<text x="97.8" y="66.8">Общий</text>
<text x="97.8" y="70.2">ПЧ готов</text>
<text x="22.1" y="76.8">L3</text>
<text x="22.1" y="73.4">L2</text>
<text x="83.7" y="76.9">DO1</text>
<text x="94.3" y="75.2">17</text>
<text x="97.8" y="74">Общий</text>
<text x="97.8" y="77.4">ПЧ в работе</text>
<text x="22.5" y="80.2">N</text>
<text x="94.2" y="78.6">18</text>
<text x="94.2" y="82.4">2</text>
<text x="95.4" y="82.4">1</text>
<text x="97.8" y="81.2">Общий</text>
<text x="14.8" y="89.8">Общий</text>
<text x="83.3" y="84.1">DO2</text>
<text x="94" y="89.6">23</text>
<text x="94" y="85.8">22</text>
<text x="97.8" y="84.6">Предупр. ПЧ</text>
<text x="97.8" y="88.4">Общий</text>
<text x="11.4" y="93.4">Дист. пуск</text>
<text x="22.6" y="94.6">3</text>
<text x="22.8" y="91">1</text>
<text x="30" y="91">COM</text>
<text x="30" y="94.6">DI10</text>
<text x="83.3" y="91.3">DO3</text>
<text x="94" y="93">24</text>
<text x="97.8" y="91.8">Авария ПЧ</text>
<text x="97.8" y="95.6">Общий</text>
<text x="10.1" y="100.6">Дист. сброс</text>
<text x="11.5" y="97">Дист. стоп</text>
<text x="22.6" y="98.2">4</text>
<text x="22.6" y="101.8">5</text>
<text x="30" y="98.2">DI11</text>
<text x="30" y="101.8">DI12</text>
<text x="83.3" y="98.5">DO8</text>
<text x="94" y="100.2">3</text>
<text x="94.2" y="96.8">3</text>
<text x="95.2" y="100.2">2</text>
<text x="95.4" y="96.8">1</text>
<text x="97.8" y="99">Резервный DO</text>
<text x="8.3" y="104.2">Дист. ав. стоп</text>
<text x="11" y="107.8">Пользоват.</text>
<text x="22.6" y="105.4">6</text>
<text x="30" y="105.4">DI13</text>
<text x="11" y="111.4">Пользоват.</text>
<text x="22.6" y="112.6">8</text>
<text x="22.7" y="109">7</text>
<text x="30" y="109">DI14</text>
<text x="30" y="112.6">DI15</text>
<text x="94.6" y="113.2">2</text>
<text x="94.8" y="110">1</text>
<text x="94.6" y="119.6">4</text>
<text x="94.6" y="116.4">3</text>
<text x="9.8" y="124.6">I+ (4–20 мА)</text>
<text x="16.9" y="121.3">GND</text>
<text x="22.6" y="125.8">2</text>
<text x="22.8" y="122.5">1</text>
<text x="94.6" y="122.8">5</text>
<text x="11" y="127.9">V+ (0–10 В)</text>
<text x="15.4" y="131.2">Экран</text>
<text x="22.6" y="129.1">3</text>
<text x="94.6" y="126">6</text>
<text x="94.7" y="129.2">7</text>
<text x="9.8" y="137.8">I+ (4–20 мА)</text>
<text x="16.9" y="134.5">GND</text>
<text x="22.6" y="132.4">4</text>
<text x="22.6" y="135.7">5</text>
<text x="94.6" y="132.4">8</text>
<text x="94.6" y="135.6">9</text>
<text x="11" y="141.1">V+ (0–10 В)</text>
<text x="22.6" y="139">6</text>
<text x="22.7" y="142.3">7</text>
<text x="94.2" y="138.8">10</text>
<text x="94.4" y="142">11</text>
<text x="15.4" y="144.4">Экран</text>
<text x="22.6" y="145.6">8</text>
<text x="94.2" y="148.4">13</text>
<text x="94.2" y="145.2">12</text>
<text x="94.2" y="151.6">14</text>
<text x="94.2" y="154.8">15</text>
</g>
<g font-size="1.7" fill="#241f21">
<text x="22.3" y="9">T</text>
<text x="23.4" y="9">1</text>
<text x="94.1" y="9">T</text>
<text x="95.2" y="9">2</text>
<text x="22.1" y="14">T</text>
<text x="23.2" y="14">3</text>
<text x="94.1" y="14">T4</text>
<text x="22.1" y="19">T</text>
<text x="23.2" y="19">5</text>
<text x="94.1" y="19">T6</text>
<text x="73" y="27.1">U1</text>
<text x="79" y="27.1">V1</text>
<text x="85" y="27.1">W1</text>
<text x="98" y="33.8">A+</text>
<text x="98" y="36.9">A−</text>
<text x="98" y="40">B+</text>
<text x="98" y="43.1">B−</text>
<text x="98" y="46.2">Z+</text>
<text x="98" y="49.3">Z−</text>
<text x="98" y="52.4">V−</text>
<text x="98" y="55.5">V+</text>
<text x="98" y="58.6">PE</text>
<text x="97.8" y="108.8">V− (0–10 В)</text>
<text x="97.8" y="112">V+ (0–10 В)</text>
<text x="97.8" y="115.2">GND</text>
<text x="97.8" y="118.4">GND</text>
<text x="97.8" y="121.6">V− (0–10 В)</text>
<text x="97.8" y="124.8">V+ (0–10 В)</text>
<text x="97.8" y="128">I− (4–20 мА)</text>
<text x="97.8" y="131.2">I+ (4–20 мА)</text>
<text x="97.8" y="134.4">GND</text>
<text x="97.8" y="137.6">GND</text>
<text x="97.8" y="140.8">I− (4–20 мА)</text>
<text x="97.8" y="144">I+ (4–20 мА)</text>
<text x="97.8" y="147.2">I− (4–20 мА)</text>
<text x="97.8" y="150.4">I+ (4–20 мА)</text>
<text x="97.8" y="153.6">GND</text>
</g>
</svg>
